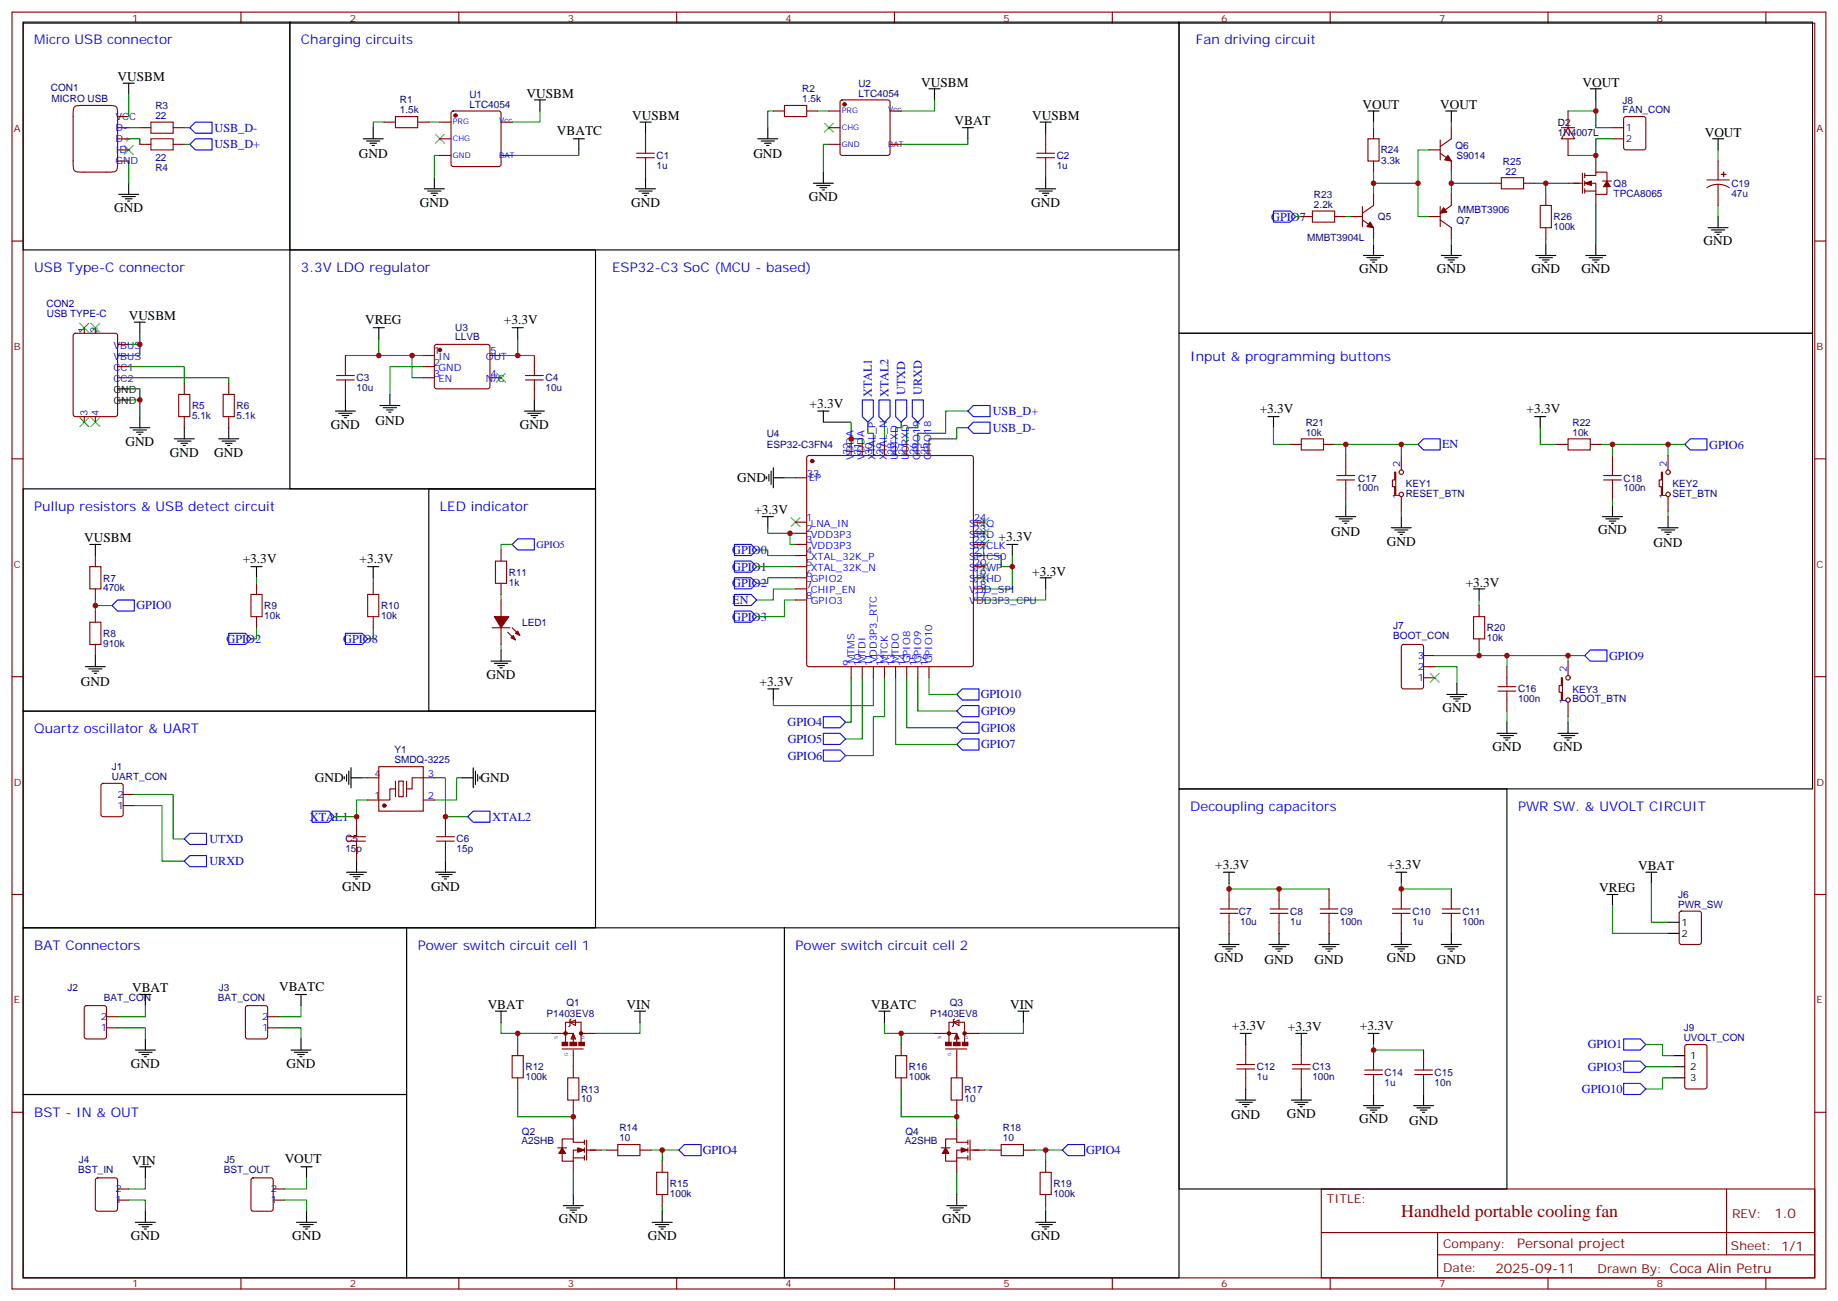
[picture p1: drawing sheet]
<svg xmlns="http://www.w3.org/2000/svg" width="583mm" height="413mm" viewBox="0 0 583 413" stroke-linecap="round" stroke-linejoin="round" font-family="sans-serif">
<g fill="none" stroke="#870000" stroke-width=".35">
<path d="M3.8 3.8h575.7v405.4h-575.7zM7.3 7.4h568.7v398.3h-568.7zM76.5 3.8v3.6M145.6 3.8v3.6M214.8 3.8v3.6M283.9 3.8v3.6M353.1 3.8v3.6M422.2 3.8v3.6M491.3 3.8v3.6M560.5 3.8v3.6M37.3 37a3.4 3.4 0 0 0-.8-3.3l-9.8-.2a3.4 3.4 0 0 0-3.3 .8l-.2 1.5v15.3a3.4 3.4 0 0 0 .9 3.4l9.7 .1a3.4 3.4 0 0 0 3.3-.8l.2-2.7M37.3 37v14.1"/>
<path d="M37.3 37h3.6M122 38.8h3.5M125.5 37h7.1v3.5h-7.1zM132.6 38.8h3.5M139.6 38.8h3.6M143.4 35.4l.5-.2h14.4l.5 .2 .2 .5v16.3l-.2 .5-.5 .2h-14.4l-.5-.3-.2-.4v-16.3zM159 38.8h3.6M245.5 35.2h3.5M249 33.5h7v3.5h-7zM256 35.2h3.6M263.1 35.2h3.5M266.9 31.9l.4-.2h14.5l.5 .2 .2 .5v16.2l-.2 .5-.5 .3h-14.5l-.5-.3-.2-.5v-16.2z"/>
<path d="M282.5 35.2h3.5M497.7 35.2v5.3M515.6 37.2l.4-.2h5.7l.6 .4 .1 9.5-.5 .6-5.9 .1-.6-.5-.1-9.4zM37.3 47.6h3.6M37.3 40.5h3.6M37.3 44.1h3.6M37.3 51.1h3.6M44.4 40.5h3.5M44.4 45.8h3.5M55 40.5h3.5M55 45.8h3.5M139.6 44.1h3.6"/>
<path d="M139.6 49.4h3.6M159 49.4h3.6M202.1 50.1h5.6M202.1 48.6h5.6M204.9 42.3v6.3M204.9 50.1v6.3M263.1 40.5h3.5M263.1 45.8h3.5M282.5 45.8h3.5M329.1 50.1h5.6M329.1 48.6h5.6M331.9 42.3v6.3"/>
<path d="M331.9 50.1v6.3M434.2 44.1h3.5v7h-3.5zM436 40.5v3.6M436 51.1v3.5M453.6 47.6h3.5M457.1 48.6l3.6 2.5v3.5M457.1 44.4v6.4M460.7 40.5v3.6l-3.6 2.4M473 58.2h3.5M476.5 56.4h7.1v3.5h-7.1zM483.6 58.2h3.5M495.6 40.5h4.2"/>
<path d="M497.7 40.5l2.1 3.6h-4.2zM497.7 58.2h4.6M497.7 44.1v5.3M502.3 55v6.3M503 55.7h3.5v-1.1h3.5v2.9M503 58.2h3.5v3.5h3.5v-2.5M503 55v1.4M503 57.5v1.4M503 59.9v1.4M506.5 51.1v3.5M508.6 57.5h2.9M511.8 40.5h3.5"/>
<path d="M511.8 44.1h3.5M541.8 57.1h7.1M545.3 58.5l-1.8 .3-1.7 .8M545.3 58.5l1.9 .3 1.7 .8M545.3 51.1v6M545.3 58.5v6.7M3.8 76.5h3.5M413 68.8h3.6M416.6 67h7v3.5h-7zM423.6 68.8h3.5M428.9 68.8h3.5M432.4 69.8l3.6 2.5v3.5"/>
<path d="M432.4 65.6v6.3M436 61.7v3.5l-3.6 2.5M453.6 68.8h3.5M457.1 69.8l3.6 2.5v3.5M457.1 65.6v6.3M460.7 61.7v3.5l-3.6 2.5M488.9 65.2h3.5v7.1h-3.5zM490.6 61.7v3.5M490.6 72.3v3.5M503 60.6h3.5M506.5 61.7v3.5M576 76.5h3.5"/>
<path d="M23.4 106l.5-.2h12.7l.7 .4v25.4l-.4 .6-13 .1-.6-.5-.1-25.3zM26.7 104v1.8M30.3 104v1.8M37.3 112.9h3.6M37.3 116.4h3.6M37.3 119.9h3.6M37.3 109.3h3.6M106.8 119.2h5.7M109.6 112.9v6.3M134.3 112.9h3.6M134.3 116.4h3.6M134.3 119.9h3.6"/>
<path d="M138.1 109.5l.5-.2h16.2l.5 .2 .2 .5v12.7l-.2 .5-.5 .2h-16.2l-.5-.2-.2-.5v-12.7zM155.5 112.9h3.5M155.5 119.9h3.5M166.8 119.2h5.6M169.6 112.9v6.3M26.7 132.3v1.7M30.3 132.3v1.7M56.7 125.2h3.6v7.1h-3.6zM58.5 121.7v3.5M58.5 132.3v3.5M70.8 125.2h3.6v7.1h-3.6zM72.6 121.7v3.5"/>
<path d="M72.6 132.3v3.5M106.8 120.6h5.7M109.6 120.6v6.4M166.8 120.6h5.6M169.6 120.6v6.4M413 139.3h7.1v3.5h-7.1zM497.7 139.3h7.1v3.5h-7.1zM3.8 145.7h3.5M252.5 151.7h3.5M256.3 144.8l.5-.2h51.5l.5 .2 .2 .5v65.6l-.3 .5-.4 .2h-51.5l-.5-.2-.3-.5v-65.6zM270.2 141.1v3.5M273.7 141.1v3.5"/>
<path d="M277.2 141.1v3.5M280.7 141.1v3.5M284.3 141.1v3.5M287.8 141.1v3.5M291.3 141.1v3.5M294.9 141.1v3.5M409.5 141.1h3.5M420.1 141.1h3.5M424.3 152.4h5.7M424.3 151h5.7M427.1 144.6v6.4M427.1 152.4v6.3"/>
<path d="M442.7 149.9h.3v7.1h-.3v-2.5h-.7v-2.1h.7zM444.8 144.6v4.6M444.8 157.7v4.5M494.2 141.1h3.5M504.8 141.1h3.5M509 152.4h5.6M509 151h5.6M511.8 144.6v6.4M511.8 152.4v6.3M527.3 149.9h.4v7.1h-.4v-2.5h-.7v-2.1h.7zM529.4 144.6v4.6M529.4 157.7v4.5"/>
<path d="M576 145.7h3.5M28.5 179.9h3.5v7h-3.5zM30.3 176.4v3.5M157.3 178.1h3.5v7.1h-3.5zM159 174.6v3.5M252.5 165.8h3.5M252.5 169.3h3.5M252.5 172.8h3.5M252.5 176.4h3.5M252.5 179.9h3.5M309 165.8h3.5M309 169.3h3.5"/>
<path d="M309 172.8h3.5M309 176.4h3.5M309 179.9h3.5M28.5 197.5h3.5v7.1h-3.5zM30.3 186.9v3.6M30.3 194v3.5M79.7 188.7h3.5v7.1h-3.5zM81.4 185.2v3.5M81.4 195.8v3.5M116.7 188.7h3.5v7.1h-3.5zM118.5 185.2v3.5M118.5 195.8v3.5"/>
<path d="M159 185.2v3.5M159 190.5v5.3M159 199.3v5.3M252.5 183.4h3.5M252.5 186.9h3.5M252.5 190.5h3.5M309 183.4h3.5M309 186.9h3.5M309 190.5h3.5M467.7 195.8h3.5v7h-3.5zM469.5 192.2v3.6M3.8 214.8h3.5"/>
<path d="M30.3 204.6v3.5M270.2 211.6v3.6M273.7 211.6v3.6M277.2 211.6v3.6M280.7 211.6v3.6M284.3 211.6v3.6M287.8 211.6v3.6M291.3 211.6v3.6M294.9 211.6v3.6M445 204.8l.5-.2h5.6l.7 .4v13l-.4 .6-5.9 .1-.7-.5v-12.9zM451.8 208.1h3.6M451.8 215.2h3.6"/>
<path d="M451.8 211.6h3.6M469.5 202.8v3.5M475.5 219.4h5.6M475.5 218h5.6M478.3 211.6v6.4M478.3 219.4v6.3M495.6 215.2h.3v7h-.3v-2.5h-.7v-2.1h.7zM497.7 209.9v4.6M576 214.8h3.5M497.7 222.9v4.6M32.3 248.9l.4-.2h5.7l.6 .4 .1 9.5-.5 .6-5.9 .1-.6-.5-.1-9.4zM39.1 255.7h3.5"/>
<path d="M39.1 252.2h3.5M113.2 259.3v6.3M116.7 246.9h3.5M120.2 243.4h14.1v14.1h-14.1zM125.5 250.4h-1.7v3.6h-7.1M125.5 248v4.9M126.6 248h1.4v4.9h-1.4zM129 248v4.9M134.3 254h3.6M137.9 246.9h-7.1v3.5h-1.8M141.4 259.3v6.3M110.3 267h5.7"/>
<path d="M110.3 265.6h5.7M113.2 267v6.4M138.6 267h5.6M138.6 265.6h5.6M141.4 267v6.4M3.8 284h3.5M387.3 289.9h5.6M387.3 288.5h5.6M390.1 282.2v6.3M390.1 289.9v6.4M403.2 289.9h5.6M403.2 288.5h5.6"/>
<path d="M406 282.2v6.3M406 289.9v6.4M419 289.9h5.7M419 288.5h5.7M421.9 282.2v6.3M421.9 289.9v6.4M442 289.9h5.6M442 288.5h5.6M444.8 282.2v6.3M444.8 289.9v6.4M457.8 289.9h5.7M457.8 288.5h5.7"/>
<path d="M460.7 282.2v6.3M460.7 289.9v6.4M533.2 289.4l.5-.2h5.6l.7 .5v9.4l-.4 .7h-5.9l-.7-.4v-9.5zM576 284h3.5M27 319.4l.4-.2h5.7l.6 .5 .1 9.4-.5 .7h-5.9l-.6-.5-.1-9.4zM78.1 319.4l.5-.2h5.6l.7 .5v9.4l-.4 .7h-5.9l-.7-.5v-9.4zM33.8 326.3h3.5M33.8 322.8h3.5M84.9 326.3h3.6M84.9 322.8h3.6M162.6 335.1h3.5v7.1h-3.5zM164.3 331.6v3.5"/>
<path d="M174.9 328h7.1M178.4 333h6.7M179.5 330.9v-6.4h4.9v6.4M180.9 324.5l1.8-.7v1.8zM181.3 323.5l-.4 .3v1.8l-.3 .3M181.6 329.5l.4-1.1 .3 1.1h-.3M182 329.1v1.8M182 333.3v8.9M182 328l.7 1.8h-1.4zM184.4 328h4.6M284.3 335.1h3.5v7.1h-3.5zM286 331.6v3.5"/>
<path d="M296.6 328h7.1M300.1 333h6.7M301.2 330.9v-6.4h4.9v6.4M302.6 324.5l1.8-.7v1.8zM303 323.5l-.4 .3v1.8l-.3 .3M303.3 329.5l.4-1.1 .3 1.1h-.3M303.7 328l.7 1.8h-1.4zM303.7 329.1v1.8M303.7 333.3v8.9M306.1 328h4.6M392.6 337.9h5.6M392.6 339.3h5.6"/>
<path d="M395.4 331.6v6.3M395.4 339.3v6.4M413 331.6v3.5M433.1 339.7h5.7M436 333.3v6.4M449 339.7h5.7M451.8 333.3v6.4M535 331.8l.4-.2h5.7l.6 .4 .1 13-.5 .6-5.9 .1-.6-.5-.1-12.9zM3.8 353.1h3.5M164.3 342.2v3.5M182 349.2v3.5M182 358v3.6"/>
<path d="M286 342.2v3.5M303.7 349.2v3.5M303.7 358v3.6M413 342.2v3.5M433.1 341.1h5.7M436 341.1v6.4M449 341.1h5.7M451.8 341.1v6.4M576 353.1h3.5M30.5 374.1l.5-.2h5.6l.7 .4v9.5l-.4 .6-5.9 .1-.7-.5v-9.4zM37.3 377.4h3.6M79.9 374.1l.5-.2h5.6l.7 .4v9.5l-.4 .6-5.9 .1-.7-.5v-9.4z"/>
<path d="M86.7 377.4h3.5M177 364.4h2.8M182 367.6h3.5M182 368.6v3.5M185.5 362.6h-3.5v-1h-3.6v2.8M185.5 365.1h-3.5v3.5h-3.6v-2.5M185.5 361.9v1.4M185.5 364.4v1.4M185.5 366.9v1.4M186.2 365.1h4.6M186.2 361.9v6.4M192.5 365.1h3.6"/>
<path d="M196.1 363.3h7v3.6h-7zM203.1 365.1h3.6M208.4 372.1h3.5v7.1h-3.5zM210.2 368.6v3.5M210.2 379.2v3.5M298.7 364.4h2.9M303.7 367.6h3.5M303.7 368.6v3.5M307.2 362.6h-3.5v-1h-3.6v2.8M307.2 365.1h-3.5v3.5h-3.6v-2.5M307.2 361.9v1.4M307.2 364.4v1.4"/>
<path d="M307.2 366.9v1.4M307.9 365.1h4.6M307.9 361.9v6.4M314.3 365.1h3.5M317.8 363.3h7v3.6h-7zM324.8 365.1h3.6M330.1 372.1h3.6v7.1h-3.6zM331.9 368.6v3.5M331.9 379.2v3.5M419.4 377.4h156.6v28.3h-156.6zM548 377.5v20.8M37.3 381h3.6"/>
<path d="M86.7 381h3.5M419.4 391.3h156.5M456.3 398.3h119.6M456.3 391.3v14.1M76.5 405.7v3.5M145.6 405.7v3.5M214.8 405.7v3.5M283.9 405.7v3.5M353.1 405.7v3.5M422.2 405.7v3.5M491.3 405.7v3.5M560.5 405.7v3.5"/>
<circle cx="444.8" cy="149.9" r=".71"/>
<circle cx="444.8" cy="157" r=".71"/>
<circle cx="529.4" cy="157" r=".71"/>
<circle cx="529.4" cy="149.9" r=".71"/>
<circle cx="497.7" cy="215.2" r=".71"/>
<circle cx="497.7" cy="222.2" r=".71"/>
</g>
<g fill="none" stroke="#000" stroke-width=".35">
<path d="M7.3 7h84.7v72.3h-84.7zM92 7h282.2v72.3h-282.2zM374.2 7h201.1v98.8h-201.1zM39.1 26.4h3.5M40.9 26.4v3.6M169.6 31.7h3.5M171.4 31.7v3.5M203.1 38.8h3.6M204.9 38.8v3.5M294.9 28.2h3.5M296.6 28.2v3.5M330.1 38.8h3.6"/>
<path d="M331.9 38.8v3.5M434.2 35.2h3.5M436 35.2v3.6M458.9 35.2h3.5M460.7 35.2v3.6M504.8 28.2h3.5M506.5 28.2v3.5M40.9 58.2v3.5M115.3 44.1h6.3M116.3 44.8h4.3M117.4 45.5h2.1M118.1 46.2h.7"/>
<path d="M118.5 40.5v3.6M134.7 59.9h6.3M137.9 56.4v3.5M182 44.1h3.5M183.7 44.1v3.5M201.7 59.9h6.4M204.9 56.4v3.5M240.5 44.1h6.4M241.6 44.8h4.2M242.6 45.5h2.2M243.3 46.2h.8M243.7 40.5v3.6"/>
<path d="M258.2 58.2h6.3M259.2 58.9h4.3M260.3 59.6h2.1M261.3 54.6v3.6M305.4 40.5h3.6M307.2 40.5v3.6M328.7 59.9h6.4M331.9 56.4v3.5M543.6 44.1h3.5M545.3 44.1v3.5M37.7 61.7h6.3M38.7 62.4h4.3"/>
<path d="M39.8 63.1h2.1M40.5 63.8h.7M92 79.3h97v75.9h-97zM135.7 60.6h4.3M136.8 61.3h2.1M137.5 62.1h.7M202.8 60.6h4.2M203.8 61.3h2.2M204.5 62.1h.7M261 60.3h.7M329.8 60.6h4.2M330.8 61.3h2.2"/>
<path d="M331.5 62.1h.7M436 77.6v3.5M460.7 77.6v3.5M490.6 77.6v3.5M506.5 77.6v3.5M542.1 72.3h6.4M543.2 73h4.2M544.3 73.7h2.1M545 74.4h.7M545.3 68.8v3.5M432.8 81.1h6.3M433.8 81.8h4.3"/>
<path d="M434.9 82.5h2.1M435.6 83.2h.7M457.5 81.1h6.3M458.5 81.8h4.3M459.6 82.5h2.1M460.3 83.2h.7M487.5 81.1h6.3M488.5 81.8h4.3M489.6 82.5h2.1M490.3 83.2h.7M503.3 81.1h6.4M504.4 81.8h4.2"/>
<path d="M505.5 82.5h2.1M506.2 83.2h.7M42.6 102.3h3.5M44.4 102.3v3.5M118.5 104h3.5M120.2 104v3.6M162.6 104h3.5M164.3 104v3.6M374.2 105.8h201.1v144.6h-201.1zM37.3 127h3.6M37.3 123.4h3.6M41.2 135.8h6.4"/>
<path d="M42.3 136.5h4.2M43.3 137.2h2.1M44 137.9h.7M44.4 132.3v3.5M55.3 139.3h6.4M58.5 135.8v3.5M69.4 139.3h6.4M72.6 135.8v3.5M106.5 130.5h6.3M107.5 131.2h4.3M108.6 131.9h2.1M109.3 132.6h.7"/>
<path d="M109.6 127v3.5M120.6 128.7h6.3M121.6 129.4h4.3M122.7 130.1h2.1M123.4 130.8h.7M123.8 125.2v3.5M166.4 130.5h6.4M167.5 131.2h4.2M168.6 131.9h2.1M169.3 132.6h.7M169.6 127v3.5M259.6 130.5h3.5"/>
<path d="M261.3 130.5v3.5M402.4 132.3h3.6M404.2 132.3v3.5M487.1 132.3h3.5M488.9 132.3v3.5M7.3 155.2h181.7v70.5h-181.7zM56.4 140h4.2M57.4 140.7h2.1M58.1 141.4h.7M70.5 140h4.2M71.5 140.7h2.2M72.2 141.4h.8"/>
<path d="M136.1 155.2h52.9v70.5h-52.9zM243.3 151.3v.7M244.1 150.6v2.1M244.8 149.5v4.3M245.5 148.5v6.3M245.5 151.7h3.5M28.5 172.8h3.5M30.3 172.8v3.6M79.7 179.9h3.5M81.4 179.9v3.5M116.7 179.9h3.5M118.5 179.9v3.5"/>
<path d="M241.9 164h3.6M243.7 164v3.5M319.5 172.8h3.6M321.3 172.8v3.6M424 164h6.3M425 164.7h4.3M426.1 165.4h2.1M426.8 166.1h.7M427.1 160.5v3.5M441.6 167.5h6.4M442.7 168.2h4.2M443.7 168.9h2.1"/>
<path d="M444.4 169.7h.7M444.8 164v3.5M508.6 164h6.4M509.7 164.7h4.2M510.8 165.4h2.1M511.5 166.1h.7M511.8 160.5v3.5M526.3 167.5h6.3M527.3 168.2h4.3M528.4 168.9h2.1M529.1 169.7h.7M529.4 164v3.5"/>
<path d="M330.1 183.4h3.6M331.9 183.4v3.5M467.7 186.9h3.5M469.5 186.9v3.6M27.1 211.6h6.3M28.2 212.3h4.2M29.2 213h2.1M29.9 213.7h.7M30.3 208.1v3.5M155.9 209.9h6.3M156.9 210.6h4.2M158 211.3h2.1"/>
<path d="M158.7 212h.7M159 206.3v3.6M243.7 218.7h3.5M245.5 218.7v3.5M462.4 216.9v3.6M7.3 225.7h181.7v68.8h-181.7zM459.2 220.5h6.4M460.3 221.2h4.2M461.4 221.9h2.1M462.1 222.6h.7M475.1 232.8h6.4M476.2 233.5h4.2"/>
<path d="M477.2 234.2h2.2M477.9 234.9h.7M478.3 229.3v3.5M494.5 232.8h6.4M495.6 233.5h4.2M496.6 234.2h2.2M497.3 234.9h.8M497.7 229.3v3.5M109.3 246.6v.7M110 245.9v2.1M110.7 244.8v4.2M111.4 246.9h3.5"/>
<path d="M111.4 243.7v6.4M146.7 246.9h3.5M150.2 243.7v6.4M150.9 244.8v4.2M151.6 245.9v2.1M152.3 246.6v.7M374.2 250.4h104.1v127h-104.1zM110 276.9h6.3M111.1 277.6h4.2M112.1 278.3h2.1M112.8 279h.7M113.2 273.4v3.5"/>
<path d="M138.2 276.9h6.4M139.3 277.6h4.2M140.3 278.3h2.2M141 279h.7M141.4 273.4v3.5M388.3 276.9h3.6M390.1 276.9v3.5M443 276.9h3.5M444.8 276.9v3.5M522.4 276.9h3.5M524.2 276.9v3.5M7.3 294.5h121.7v53h-121.7z"/>
<path d="M129 294.5h120v111.2h-120zM249 294.5h125.2v111.2h-125.2zM386.9 299.8h6.4M390.1 296.3v3.5M402.8 299.8h6.4M406 296.3v3.5M418.7 299.8h6.3M421.9 296.3v3.5M441.6 299.8h6.4M444.8 296.3v3.5M457.5 299.8h6.3M460.7 296.3v3.5"/>
<path d="M510 284h3.6M511.8 284v3.5M529.4 292.8h3.6M529.4 296.3h3.6M44.4 315.7h3.5M46.1 315.7v3.5M93.8 315.7h3.5M95.5 315.7v3.5M388 300.5h4.2M389 301.2h2.2M389.7 301.9h.8M403.9 300.5h4.2"/>
<path d="M404.9 301.2h2.1M405.6 301.9h.7M419.7 300.5h4.3M420.8 301.2h2.1M421.5 301.9h.7M442.7 300.5h4.2M443.7 301.2h2.1M444.4 301.9h.7M458.5 300.5h4.3M459.6 301.2h2.1M460.3 301.9h.7M43 333.3h6.3"/>
<path d="M44 334h4.3M45.1 334.8h2.1M45.8 335.5h.7M46.1 329.8v3.5M92.4 333.3h6.3M93.4 334h4.2M94.5 334.8h2.1M95.2 335.5h.7M95.5 329.8v3.5M157.3 321h3.5M159 321v3.5M201.4 321h3.5"/>
<path d="M203.1 321v3.5M279 321h3.5M280.7 321v3.5M323.1 321h3.5M324.8 321v3.5M393.6 328h3.6M395.4 328v3.6M411.3 328h3.5M413 328v3.6M434.2 328h3.5M436 328v3.6M531.2 335.1h3.5"/>
<path d="M531.2 338.6h3.5M7.3 347.5h121.7v58.2h-121.7zM392.2 349.2h6.4M393.3 349.9h4.2M394.3 350.6h2.2M395 351.3h.7M395.4 345.7v3.5M409.9 349.2h6.3M410.9 349.9h4.2M412 350.6h2.1M412.7 351.3h.7M413 345.7v3.5"/>
<path d="M432.8 351h6.3M433.8 351.7h4.3M434.9 352.4h2.1M435.6 353.1h.7M436 347.5v3.5M448.7 351h6.3M449.7 351.7h4.3M450.8 352.4h2.1M451.5 353.1h.7M451.8 347.5v3.5M531.2 342.2h3.5M44.4 370.4h3.5"/>
<path d="M46.1 370.4v3.5M95.5 370.4h3.6M97.3 370.4v3.5M182 379.2v3.5M303.7 379.2v3.5M43 388h6.3M44 388.7h4.3M45.1 389.4h2.1M45.8 390.1h.7M46.1 384.5v3.5M94.1 388h6.4M95.2 388.7h4.2"/>
<path d="M96.2 389.4h2.2M96.9 390.1h.7M97.3 384.5v3.5M178.8 382.7h6.3M179.8 383.4h4.3M180.9 384.1h2.1M181.6 384.8h.7M207 388h6.4M208.1 388.7h4.2M209.1 389.4h2.1M209.8 390.1h.7M210.2 384.5v3.5"/>
<path d="M300.5 382.7h6.3M301.6 383.4h4.2M302.6 384.1h2.1M303.3 384.8h.7M328.7 388h6.4M329.8 388.7h4.2M330.8 389.4h2.2M331.5 390.1h.7M331.9 384.5v3.5"/>
</g>
<g fill="none" stroke="#008700" stroke-width=".35">
<path d="M40.9 30v7M122 38.8h-3.5v1.7M136.1 38.8h3.5M171.4 35.2v3.6h-8.8M245.5 35.2h-1.8v5.3M259.6 35.2h3.5M296.6 31.7v3.5h-10.6M436 38.8v1.7M460.7 38.8v1.7M497.7 35.2h8.8v5.3h5.3M506.5 31.7v3.5M40.9 44.1h3.5v1.7"/>
<path d="M40.9 51.1v7.1M40.9 40.5h3.5M58.5 45.8h1.8M58.5 40.5h1.8M139.6 49.4h-1.7v7M183.7 47.6v1.8h-21.1M263.1 45.8h-1.8v8.8M307.2 44.1v1.7h-21.2M436 54.6v7.1M450.1 58.2v10.6h3.5M453.6 47.6h-3.5v10.6h-14.1M460.7 54.6v3.6"/>
<path d="M473 58.2h-12.3v3.5M487.1 58.2h10.6M490.6 58.2v3.5M497.7 49.4h8.8v1.7M511.8 44.1h-5.3v5.3M545.3 47.6v3.5M411.3 68.8h1.7M427.1 68.8h1.8M436 75.8v1.8M460.7 75.8v1.8M490.6 75.8v1.8M506.5 65.2v12.4"/>
<path d="M545.3 65.2v3.6M40.9 116.4h17.6v5.3M40.9 119.9h31.7v1.8M44.4 105.8v3.5h-3.5M44.4 109.3v3.6h-3.5M109.6 112.9h21.2M120.2 107.6v5.3M134.3 116.4h-10.5v8.8M134.3 112.9h-3.5v7h3.5M159 112.9h10.6M164.3 107.6v5.3M40.9 127h3.5v5.3"/>
<path d="M40.9 123.4h3.5v3.6M261.3 134h8.9v5.3M275.4 134v3.5h1.8v3.6M280.7 134v7.1M286 134v1.8h-1.7v5.3M291.3 134v1.8h-3.5v5.3M307.2 135.8h-3.5v3.5h-8.8v1.8M307.2 130.5h-7.1v7h-8.8v3.6M404.2 135.8v5.3h5.3M488.9 135.8v5.3h5.3M249 151.7h3.5M270.2 141.1v-1.8h3.5v1.8"/>
<path d="M423.6 141.1h3.5v3.5M427.1 141.1h17.7v3.5M427.1 158.7v1.8M444.8 141.1h5.3M508.3 141.1h21.1v3.5M511.8 141.1v3.5M511.8 158.7v1.8M529.4 141.1h5.3M162.6 172.8h-3.6v1.8M240.2 174.6h3.5v1.8h8.8M240.2 179.9h12.3M243.7 167.5v1.8h8.8"/>
<path d="M250.8 169.3v3.5h1.7M312.5 176.4h5.3v3.5h3.5M321.3 176.4v10.5h-8.8M444.8 162.2v1.8M529.4 162.2v1.8M30.3 190.5v3.5M30.3 192.2h5.3M81.4 199.3v3.5h-1.7M81.4 183.4v1.8M118.5 199.3v3.5h-1.8M118.5 183.4v1.8M159 188.7v1.8"/>
<path d="M252.5 190.5h-3.5v5.3h-8.8M252.5 186.9h-7v3.6h-5.3M252.5 183.4h-8.8v1.8h-3.5M331.9 186.9v3.6h-19.4M469.5 190.5v1.7M159 204.6v1.7M270.2 215.2v14.1h-1.8M273.7 215.2v19.4h-5.3M277.2 215.2v8.8h-31.7v-1.8M280.7 215.2v12.3h-3.5v12.4h-8.8M284.3 215.2v21.1h19.4M287.8 215.2v15.8h15.9"/>
<path d="M291.3 215.2v10.5h12.4M294.9 215.2v5.3h8.8M455.4 211.6h7v5.3M469.5 208.1h8.8v3.5M469.5 206.3v1.8h-14.1M478.3 208.1h19.4M503 208.1h-5.3v1.8M478.3 225.7v3.6M497.7 227.5v1.8M42.6 252.2h12.4v14.1h3.5M42.6 255.7h8.8v17.7h7.1M114.9 246.9h1.8"/>
<path d="M116.7 254h-3.5v5.3h-7.1M137.9 246.9h3.5v12.4h7M146.7 246.9h-1.8v7.1h-7M390.1 280.4v1.8h31.8M444.8 280.4v1.8h15.9M511.8 287.5v8.8h17.6M524.2 280.4v12.4h5.2M46.1 319.2v3.6h-8.8M95.5 319.2v3.6h-7M37.3 326.3h8.8v3.5M88.5 326.3h7v3.5M159 324.5v3.5h5.3v3.6"/>
<path d="M164.3 328h10.6M203.1 324.5v3.5h-14.1M280.7 324.5v3.5h5.3v3.6M286 328h10.6M324.8 324.5v3.5h-14.1M436 331.6v1.7h15.8M522.4 331.6h5.3v3.5h3.5M522.4 338.6h8.8M164.3 345.7v8.8h17.7M182 352.7v5.3M286 345.7v8.8h17.7M303.7 352.7v5.3"/>
<path d="M531.2 342.2h-3.5v3.5h-5.3M46.1 373.9v3.5h-5.2M97.3 373.9v3.5h-7.1M182 372.1v7.1M190.8 365.1h1.7M206.7 365.1h3.5v3.5M210.2 365.1h5.3M303.7 372.1v7.1M312.5 365.1h1.8M328.4 365.1h3.5v3.5M331.9 365.1h5.3M40.9 381h5.2v3.5"/>
<path d="M90.2 381h7.1v3.5M210.2 382.7v1.8M331.9 382.7v1.8"/>
</g>
<g fill="none" stroke="#00f" stroke-width=".35">
<path d="M62 38.8h5.3v3.5h-5.3l-1.7-1.8zM62 44.1h5.3v3.5h-5.3l-1.7-1.8zM404.2 67h5.3l1.8 1.8-1.8 1.7h-5.3zM273.7 127h3.5v5.3l-1.8 1.7-1.7-1.7zM279 127h3.5v5.3l-1.8 1.7-1.7-1.7zM284.3 127h3.5v5.3l-1.8 1.7-1.7-1.7zM289.6 127h3.5v5.3l-1.8 1.7-1.7-1.7zM307.2 135.8l1.8-1.8h5.3v3.5h-5.3zM307.2 130.5l1.8-1.8h5.3v3.6h-5.3zM450.1 141.1l1.7-1.8h5.3v3.5h-5.3zM534.7 141.1l1.8-1.8h5.3v3.5h-5.3zM162.6 172.8l1.7-1.7h5.3v3.5h-5.3z"/>
<path d="M233.1 172.8h5.3l1.8 1.8-1.8 1.8h-5.3zM233.1 178.1h5.3l1.8 1.8-1.8 1.7h-5.3zM35.6 192.2l1.7-1.7h5.3v3.5h-5.3zM233.1 183.4h5.3l1.8 1.8-1.8 1.7h-5.3zM233.1 194h5.3l1.8 1.8-1.8 1.7h-5.3zM233.1 188.7h5.3l1.8 1.8-1.8 1.7h-5.3zM72.6 201h5.3l1.8 1.8-1.8 1.8h-5.3zM109.6 201h5.3l1.8 1.8-1.8 1.8h-5.3zM503 208.1l1.8-1.8h5.2v3.6h-5.2zM261.3 227.5h5.3l1.8 1.8-1.8 1.7h-5.3zM261.3 232.8h5.3l1.8 1.8-1.8 1.7h-5.3zM261.3 238.1h5.3l1.8 1.8-1.8 1.7h-5.3z"/>
<path d="M303.7 236.3l1.7-1.7h5.3v3.5h-5.3zM303.7 231l1.7-1.7h5.3v3.5h-5.3zM303.7 225.7l1.7-1.7h5.3v3.5h-5.3zM303.7 220.5l1.7-1.8h5.3v3.5h-5.3zM99.1 257.5h5.3l1.7 1.8-1.7 1.7h-5.3zM148.4 259.3l1.8-1.8h5.3v3.5h-5.3zM58.5 266.3l1.8-1.8h5.2v3.6h-5.2zM60.3 271.6h5.2v3.5h-5.2l-1.8-1.7zM515.3 336.9h5.3l1.8 1.7-1.8 1.8h-5.3zM515.3 329.8h5.3l1.8 1.8-1.8 1.7h-5.3zM515.3 343.9h5.3l1.8 1.8-1.8 1.8h-5.3zM215.5 365.1l1.7-1.8h5.3v3.6h-5.3z"/>
<path d="M337.2 365.1l1.7-1.8h5.3v3.6h-5.3z"/>
</g>
<g fill="none" stroke="#3c3" stroke-width=".35">
<path d="M261.7 39.1l2.8 2.8M264.5 39.1l-2.8 2.8M39.4 46.2l2.9 2.8M42.3 46.2l-2.9 2.8M138.2 42.7l2.8 2.8M141 42.7l-2.8 2.8M25.3 102.6l2.9 2.8M28.2 102.6l-2.9 2.8M28.9 102.6l2.8 2.8M31.7 102.6l-2.8 2.8M157.6 118.5l2.8 2.8M160.4 118.5l-2.8 2.8"/>
<path d="M25.3 132.6l2.9 2.8M28.2 132.6l-2.9 2.8M28.9 132.6l2.8 2.8M31.7 132.6l-2.8 2.8M251.1 164.4l2.8 2.8M253.9 164.4l-2.8 2.8M311.1 164.4l2.8 2.8M311.1 167.9l2.8 2.8M311.1 171.4l2.8 2.8M311.1 178.5l2.8 2.8M313.9 164.4l-2.8 2.8M313.9 167.9l-2.8 2.8"/>
<path d="M313.9 171.4l-2.8 2.8M313.9 178.5l-2.8 2.8M311.1 182l2.8 2.8M313.9 182l-2.8 2.8M454 213.7l2.8 2.9M456.8 213.7l-2.8 2.9"/>
</g>
<g fill="#870000" stroke="#870000" stroke-width=".35">
<path d="M503 58.2l2.1-.7v1.4z"/>
<path d="M510 57.5l1.1 1.7h-2.1z"/>
<path d="M546.4 55.4h1.4z"/>
<path d="M547.1 54.6v1.5z"/>
<path d="M459.6 49.4l1.1 1.7-2.2-.3z"/>
<path d="M183.4 364.4l2.1 .7-2.1 .7z"/>
<path d="M178.4 364.4l1.1 1.7h-2.1z"/>
<path d="M434.9 70.5l1.1 1.8-2.2-.4z"/>
<path d="M156.9 195.8h4.6l-2.5 3.5z"/>
<path d="M156.2 199.3h5.7z"/>
<path d="M162.6 199.3l1.4 1.4z"/>
<path d="M161.1 200.7l1.5 1.4z"/>
<path d="M163.6 201l.7-.7 .7 1.5z"/>
<path d="M162.2 202.5l.7-.7 .7 1.4z"/>
<path d="M178.4 330.9h1.8v1h-1.8z"/>
<path d="M183.7 330.9h1.8v1h-1.8z"/>
<path d="M180.9 330.9h2.1v1h-2.1z"/>
<path d="M458.2 65.9l1 1.4-2.1 .4z"/>
<path d="M300.1 330.9h1.8v1h-1.8z"/>
<path d="M305.4 330.9h1.8v1h-1.8z"/>
<path d="M302.6 330.9h2.1v1h-2.1z"/>
<path d="M305.1 364.4l2.1 .7-2.1 .7z"/>
<path d="M300.1 364.4l1.1 1.7h-2.1z"/>
<circle cx="144.6" cy="36.7" r=".53"/>
<circle cx="268" cy="33.1" r=".53"/>
<circle cx="139.6" cy="111.1" r=".53"/>
<circle cx="257.8" cy="146.4" r=".53"/>
<circle cx="122" cy="255.7" r=".53"/>
</g>
<g fill="none" stroke="#870000" stroke-width=".71">
<circle cx="179.5" cy="328" r=".35"/>
<circle cx="184.4" cy="328" r=".35"/>
<circle cx="301.2" cy="328" r=".35"/>
<circle cx="306.1" cy="328" r=".35"/>
</g>
<path d="M47.9 38.8h7.1v3.5h-7.1zM47.9 44.1h7.1v3.5h-7.1zM410.2 339.3h5.7M410.2 337.9h5.7M413 335.1v2.8M413 339.3v2.9M180.2 342.2h3.5v7h-3.5zM301.9 342.2h3.5v7h-3.5z" fill="none" stroke="#a10000" stroke-width=".35"/>
<g fill="#c00">
<circle cx="250.8" cy="169.3" r=".88"/>
<circle cx="529.4" cy="141.1" r=".88"/>
<circle cx="270.2" cy="139.3" r=".88"/>
<circle cx="321.3" cy="179.9" r=".88"/>
<circle cx="30.3" cy="192.2" r=".88"/>
<circle cx="427.1" cy="141.1" r=".88"/>
<circle cx="444.8" cy="141.1" r=".88"/>
<circle cx="511.8" cy="141.1" r=".88"/>
<circle cx="130.8" cy="112.9" r=".88"/>
<circle cx="506.5" cy="49.4" r=".88"/>
<circle cx="506.5" cy="35.2" r=".88"/>
<circle cx="210.2" cy="365.1" r=".88"/>
<circle cx="469.5" cy="208.1" r=".88"/>
<circle cx="497.7" cy="208.1" r=".88"/>
<circle cx="478.3" cy="208.1" r=".88"/>
<circle cx="113.2" cy="259.3" r=".88"/>
<circle cx="141.4" cy="259.3" r=".88"/>
<circle cx="436" cy="58.2" r=".88"/>
<circle cx="490.6" cy="58.2" r=".88"/>
<circle cx="164.3" cy="328" r=".88"/>
<circle cx="450.1" cy="58.2" r=".88"/>
<circle cx="460.7" cy="58.2" r=".88"/>
<circle cx="44.4" cy="127" r=".88"/>
<circle cx="44.4" cy="109.3" r=".88"/>
<circle cx="164.3" cy="112.9" r=".88"/>
<circle cx="120.2" cy="112.9" r=".88"/>
<circle cx="390.1" cy="282.2" r=".88"/>
<circle cx="436" cy="333.3" r=".88"/>
<circle cx="182" cy="354.5" r=".88"/>
<circle cx="303.7" cy="354.5" r=".88"/>
<circle cx="286" cy="328" r=".88"/>
<circle cx="331.9" cy="365.1" r=".88"/>
<circle cx="444.8" cy="282.2" r=".88"/>
<circle cx="406" cy="282.2" r=".88"/>
</g>
<text font-size="5.6" fill="#800" x="444.8" y="386.3">Handheld portable cooling fan</text>
<g font-size="4.2" fill="#00f">
<text x="10.9" y="14.1">Micro USB connector</text>
<text x="95.5" y="14.1">Charging circuits</text>
<text x="379.5" y="14.1">Fan driving circuit</text>
<text x="10.9" y="86.4">USB Type-C connector</text>
<text x="95.5" y="86.4">3.3V LDO regulator</text>
<text x="194.3" y="86.4">ESP32-C3 SoC (MCU - based)</text>
<text x="377.8" y="114.6">Input &amp; programming buttons</text>
<text x="10.9" y="162.2">Pullup resistors &amp; USB detect circuit</text>
<text x="139.6" y="162.2">LED indicator</text>
<text x="10.9" y="232.8">Quartz oscillator &amp; UART</text>
<text x="377.8" y="257.5">Decoupling capacitors</text>
<text x="481.8" y="257.5">PWR SW. &amp; UVOLT CIRCUIT</text>
<text x="10.9" y="301.6">BAT Connectors</text>
<text x="132.6" y="301.6">Power switch circuit cell 1</text>
<text x="252.5" y="301.6">Power switch circuit cell 2</text>
<text x="10.9" y="354.5">BST - IN &amp; OUT</text>
</g>
<g font-size="4.2">
<text x="37.3" y="25.7">VUSBM</text>
<text x="292.4" y="27.5">VUSBM</text>
<text x="502.3" y="27.5">VOUT</text>
<text x="167.1" y="31">VUSBM</text>
<text x="432.4" y="34.5">VOUT</text>
<text x="457.1" y="34.5">VOUT</text>
<text x="200.7" y="38.1">VUSBM</text>
<text x="303" y="39.8">VBAT</text>
<text x="327.7" y="38.1">VUSBM</text>
<text x="176.8" y="43">VBATC</text>
<text x="541.1" y="43.4">VOUT</text>
<text x="113.9" y="50.2">GND</text>
<text x="239.1" y="50.1">GND</text>
<text x="133.3" y="65.6">GND</text>
<text x="200.3" y="65.6">GND</text>
<text x="256.8" y="63.8">GND</text>
<text x="327.3" y="65.6">GND</text>
<text x="36.3" y="67.3">GND</text>
<text x="540.7" y="77.9">GND</text>
<text x="431.4" y="86.7">GND</text>
<text x="456.1" y="86.7">GND</text>
<text x="486.1" y="86.7">GND</text>
<text x="501.9" y="86.7">GND</text>
<text x="40.9" y="101.6">VUSBM</text>
<text x="115.9" y="103">VREG</text>
<text x="160" y="103">+3.3V</text>
<text x="257" y="129.4">+3.3V</text>
<text x="399.9" y="131.2">+3.3V</text>
<text x="484.5" y="131.2">+3.3V</text>
<text x="105.1" y="136.1">GND</text>
<text x="119.2" y="134.8">GND</text>
<text x="165" y="136.1">GND</text>
<text x="39.8" y="141.4">GND</text>
<text x="53.9" y="145">GND</text>
<text x="68" y="145">GND</text>
<text x="234" y="153.1">GND</text>
<text x="239.5" y="163.3">+3.3V</text>
<text x="26.7" y="172.1">VUSBM</text>
<text x="317" y="171.8">+3.3V</text>
<text x="422.6" y="170.1">GND</text>
<text x="440.2" y="173.2">GND</text>
<text x="507.2" y="169.7">GND</text>
<text x="524.9" y="173.6">GND</text>
<text x="77.1" y="178.9">+3.3V</text>
<text x="114.1" y="178.9">+3.3V</text>
<text x="327.7" y="182.7">+3.3V</text>
<text x="465.2" y="186.2">+3.3V</text>
<text x="154.4" y="215.5">GND</text>
<text x="25.7" y="217.7">GND</text>
<text x="241.1" y="217.7">+3.3V</text>
<text x="457.8" y="226.1">GND</text>
<text x="473.7" y="238.4">GND</text>
<text x="493.1" y="238.4">GND</text>
<text x="99.9" y="248.4">GND</text>
<text x="152.5" y="248.4">GND</text>
<text x="385.7" y="275.9">+3.3V</text>
<text x="440.4" y="275.9">+3.3V</text>
<text x="519.9" y="276.2">VBAT</text>
<text x="108.6" y="283">GND</text>
<text x="136.8" y="283">GND</text>
<text x="507.6" y="283.2">VREG</text>
<text x="385.5" y="305.5">GND</text>
<text x="401.4" y="305.9">GND</text>
<text x="417.3" y="305.9">GND</text>
<text x="440.2" y="305.5">GND</text>
<text x="456.1" y="305.9">GND</text>
<text x="41.9" y="315">VBAT</text>
<text x="88.6" y="314.6">VBATC</text>
<text x="154.8" y="320.3">VBAT</text>
<text x="198.9" y="320.3">VIN</text>
<text x="276.5" y="320.3">VBATC</text>
<text x="320.6" y="320.3">VIN</text>
<text x="391" y="327">+3.3V</text>
<text x="408.8" y="327.3">+3.3V</text>
<text x="431.6" y="327">+3.3V</text>
<text x="41.6" y="339">GND</text>
<text x="90.9" y="339">GND</text>
<text x="390.8" y="355.3">GND</text>
<text x="408.4" y="354.9">GND</text>
<text x="431.4" y="356.6">GND</text>
<text x="447.3" y="357">GND</text>
<text x="41.9" y="369.7">VIN</text>
<text x="90.4" y="369.3">VOUT</text>
<text x="177.4" y="388.4">GND</text>
<text x="299.1" y="388.4">GND</text>
<text x="41.6" y="393.7">GND</text>
<text x="92.7" y="393.7">GND</text>
<text x="205.6" y="393.7">GND</text>
<text x="327.3" y="393.7">GND</text>
</g>
<g font-size="4.2" fill="#800">
<text x="563.2" y="386.7">1.0</text>
<text x="481.6" y="396.3">Personal project</text>
<text x="474.6" y="404.1">2025-09-11</text>
</g>
<g font-size="3.9" fill="#00f">
<text x="68.1" y="41.8">USB_D-</text>
<text x="68.1" y="47.1">USB_D+</text>
<text x="403.5" y="70.1">GPIO7</text>
<text x="287.3" y="125.3" transform="rotate(-90 287.3 125.3)">UTXD</text>
<text x="292.6" y="125.3" transform="rotate(-90 292.6 125.3)">URXD</text>
<text x="276.7" y="126.1" transform="rotate(-90 276.7 126.1)">XTAL1</text>
<text x="282" y="126.1" transform="rotate(-90 282 126.1)">XTAL2</text>
<text x="315.1" y="131.8">USB_D+</text>
<text x="315.1" y="137.1">USB_D-</text>
<text x="457.7" y="142.3">EN</text>
<text x="542.5" y="142.4">GPIO6</text>
<text x="232.4" y="175.8">GPIO0</text>
<text x="232.4" y="181.1">GPIO1</text>
<text x="232.4" y="186.4">GPIO2</text>
<text x="232.4" y="191.7">EN</text>
<text x="43.3" y="193.4">GPIO0</text>
<text x="232.4" y="197">GPIO3</text>
<text x="71.9" y="204.1">GPIO2</text>
<text x="108.9" y="204.1">GPIO8</text>
<text x="510.8" y="209.4">GPIO9</text>
<text x="311.3" y="221.7">GPIO10</text>
<text x="311.4" y="227">GPIO9</text>
<text x="250" y="230.5">GPIO4</text>
<text x="311.4" y="232.3">GPIO8</text>
<text x="250" y="235.8">GPIO5</text>
<text x="311.4" y="237.6">GPIO7</text>
<text x="250" y="241.1">GPIO6</text>
<text x="98.4" y="260.5">XTAL1</text>
<text x="156.4" y="260.5">XTAL2</text>
<text x="66.5" y="267.5">UTXD</text>
<text x="66.5" y="274.6">URXD</text>
<text x="504" y="332.8">GPIO1</text>
<text x="504" y="339.8">GPIO3</text>
<text x="502.1" y="347">GPIO10</text>
<text x="223" y="366.3">GPIO4</text>
<text x="344.7" y="366.3">GPIO4</text>
</g>
<g font-size="3.9" fill="#800">
<text x="421.1" y="382">TITLE:</text>
<text x="549.8" y="386.7">REV:</text>
<text x="458.1" y="396.2">Company:</text>
<text x="549.4" y="396.8">Sheet: 1/1</text>
<text x="458.1" y="403.9">Date:</text>
<text x="507.1" y="404">Drawn By: Coca Alin Petru</text>
</g>
<g font-size="3.2" fill="#800">
<text x="41.9" y="6.8">1</text>
<text x="111.1" y="6.8">2</text>
<text x="180.2" y="6.8">3</text>
<text x="249.3" y="6.8">4</text>
<text x="318.5" y="6.8">5</text>
<text x="387.6" y="6.8">6</text>
<text x="456.8" y="6.8">7</text>
<text x="525.9" y="6.8">8</text>
<text x="4.3" y="41.9">A</text>
<text x="576.5" y="41.9">A</text>
<text x="4.3" y="111.1">B</text>
<text x="576.5" y="111.1">B</text>
<text x="4.3" y="180.2">C</text>
<text x="576.5" y="180.2">C</text>
<text x="4.3" y="249.4">D</text>
<text x="576.5" y="249.4">D</text>
<text x="4.3" y="318.5">E</text>
<text x="576.5" y="318.5">E</text>
<text x="41.9" y="408.7">1</text>
<text x="111.1" y="408.7">2</text>
<text x="180.2" y="408.7">3</text>
<text x="249.3" y="408.7">4</text>
<text x="318.5" y="408.7">5</text>
<text x="387.6" y="408.7">6</text>
<text x="456.8" y="408.7">7</text>
<text x="525.9" y="408.7">8</text>
</g>
<g font-size="3.2" fill="#000080">
<text x="16.2" y="29">CON1</text>
<text x="254.6" y="29.2">R2</text>
<text x="272.5" y="27.5">U2</text>
<text x="16.4" y="32.5">MICRO USB</text>
<text x="49.3" y="34.6">R3</text>
<text x="126.9" y="35.9">1.5k</text>
<text x="126.9" y="32.8">R1</text>
<text x="149" y="34.2">LTC4054</text>
<text x="149" y="31">U1</text>
<text x="254.6" y="32.4">1.5k</text>
<text x="272.5" y="30.7">LTC4054</text>
<text x="515" y="35.9">FAN_CON</text>
<text x="515" y="32.9">J8</text>
<text x="49.3" y="37.7">22</text>
<text x="494.5" y="39.9">D2</text>
<text x="462" y="47.3">Q6</text>
<text x="494.5" y="43.1">1N4007L</text>
<text x="49.3" y="51.1">22</text>
<text x="208.4" y="53.6">1u</text>
<text x="208.4" y="50.5">C1</text>
<text x="335.4" y="53.6">1u</text>
<text x="335.4" y="50.5">C2</text>
<text x="438.2" y="48.7">R24</text>
<text x="438.4" y="51.9">3.3k</text>
<text x="462.2" y="50.5">S9014</text>
<text x="477" y="52.2">R25</text>
<text x="49.3" y="54.3">R4</text>
<text x="477.9" y="55.4">22</text>
<text x="512.2" y="59.3">Q8</text>
<text x="549.6" y="59.3">C19</text>
<text x="417.1" y="65.9">2.2k</text>
<text x="417.1" y="62.8">R23</text>
<text x="512.2" y="62.5">TPCA8065</text>
<text x="549.6" y="62.5">47u</text>
<text x="437.4" y="69.9">Q5</text>
<text x="462.3" y="71.2">Q7</text>
<text x="462.7" y="67.6">MMBT3906</text>
<text x="493.1" y="69.9">R26</text>
<text x="414.9" y="76.6">MMBT3904L</text>
<text x="493.1" y="73">100k</text>
<text x="14.8" y="97.4">CON2</text>
<text x="14.9" y="100.6">USB TYPE-C</text>
<text x="144.5" y="105">U3</text>
<text x="144.5" y="108.1">LLVB</text>
<text x="113.2" y="124.2">10u</text>
<text x="113.2" y="121">C3</text>
<text x="173.1" y="124.2">10u</text>
<text x="173.1" y="121">C4</text>
<text x="61" y="129.9">R5</text>
<text x="75.1" y="129.9">R6</text>
<text x="61" y="133">5.1k</text>
<text x="75.1" y="133">5.1k</text>
<text x="414.5" y="135.1">R21</text>
<text x="499.1" y="135.1">R22</text>
<text x="243.4" y="138.7">U4</text>
<text x="243.4" y="142.2">ESP32-C3FN4</text>
<text x="414.5" y="138.3">10k</text>
<text x="499.1" y="138.3">10k</text>
<text x="430.7" y="155.9">100n</text>
<text x="431.1" y="152.9">C17</text>
<text x="446.2" y="154.6">KEY1</text>
<text x="515.3" y="155.9">100n</text>
<text x="515.3" y="152.9">C18</text>
<text x="530.9" y="154.6">KEY2</text>
<text x="446.2" y="157.7">RESET_BTN</text>
<text x="530.9" y="157.7">SET_BTN</text>
<text x="32.7" y="184.6">R7</text>
<text x="161.5" y="185.9">1k</text>
<text x="161.5" y="182.8">R11</text>
<text x="32.7" y="187.7">470k</text>
<text x="83.9" y="196.5">10k</text>
<text x="83.9" y="193.4">R9</text>
<text x="120.9" y="196.5">10k</text>
<text x="120.9" y="193.4">R10</text>
<text x="32.7" y="202.3">R8</text>
<text x="165.7" y="198.7">LED1</text>
<text x="442.2" y="202.9">BOOT_CON</text>
<text x="442.2" y="199.8">J7</text>
<text x="471.9" y="203.6">10k</text>
<text x="471.9" y="200.4">R20</text>
<text x="32.7" y="205.3">910k</text>
<text x="481.8" y="219.8">C16</text>
<text x="499.1" y="219.9">KEY3</text>
<text x="481.8" y="222.9">100n</text>
<text x="499.1" y="223">BOOT_BTN</text>
<text x="125.2" y="239.1">Y1</text>
<text x="35.5" y="244.4">J1</text>
<text x="125.2" y="242.2">SMDQ-3225</text>
<text x="35.5" y="247.6">UART_CON</text>
<text x="109.6" y="267.4">C5</text>
<text x="144.9" y="267.4">C6</text>
<text x="109.6" y="270.6">15p</text>
<text x="144.9" y="270.6">15p</text>
<text x="532.6" y="285.1">J6</text>
<text x="393.3" y="290.5">C7</text>
<text x="393.6" y="293.5">10u</text>
<text x="409.5" y="293.5">1u</text>
<text x="409.5" y="290.4">C8</text>
<text x="425.4" y="293.5">100n</text>
<text x="425.4" y="290.4">C9</text>
<text x="448.3" y="293.5">1u</text>
<text x="448.3" y="290.4">C10</text>
<text x="464.2" y="293.5">100n</text>
<text x="464.2" y="290.4">C11</text>
<text x="532.6" y="288.2">PWR_SW</text>
<text x="21.4" y="314.7">J2</text>
<text x="33" y="317.9">BAT_CON</text>
<text x="69.2" y="317.9">BAT_CON</text>
<text x="69.5" y="314.7">J3</text>
<text x="173.5" y="322.8">P1403EV8</text>
<text x="179.8" y="319.2">Q1</text>
<text x="295.2" y="322.8">P1403EV8</text>
<text x="301.5" y="319.2">Q3</text>
<text x="534.4" y="327.4">J9</text>
<text x="534.4" y="330.5">UVOLT_CON</text>
<text x="166.8" y="339.8">R12</text>
<text x="288.5" y="339.8">R16</text>
<text x="398.9" y="339.8">C12</text>
<text x="416.6" y="339.8">C13</text>
<text x="439.5" y="341.5">C14</text>
<text x="455.4" y="341.5">C15</text>
<text x="166.8" y="342.9">100k</text>
<text x="184.4" y="346.9">R13</text>
<text x="288.5" y="342.9">100k</text>
<text x="306.1" y="346.9">R17</text>
<text x="398.9" y="342.9">1u</text>
<text x="416.6" y="342.9">100n</text>
<text x="439.5" y="344.7">1u</text>
<text x="455.4" y="344.7">10n</text>
<text x="184.4" y="350">10</text>
<text x="306.1" y="350">10</text>
<text x="196.6" y="359.1">R14</text>
<text x="318.3" y="359.1">R18</text>
<text x="165.5" y="363.3">A2SHB</text>
<text x="165.7" y="360.3">Q2</text>
<text x="196.6" y="362.3">10</text>
<text x="287.2" y="363.3">A2SHB</text>
<text x="287.4" y="360.3">Q4</text>
<text x="318.3" y="362.3">10</text>
<text x="25" y="369.1">J4</text>
<text x="71.2" y="369">J5</text>
<text x="24.9" y="372.2">BST_IN</text>
<text x="71" y="372.2">BST_OUT</text>
<text x="212.7" y="376.9">R15</text>
<text x="334.4" y="376.9">R19</text>
<text x="212.7" y="380">100k</text>
<text x="334.4" y="380">100k</text>
</g>
<g font-size="3.2" fill="#00f">
<text x="36.6" y="38.1">VCC</text>
<text x="36.6" y="41.6">D-</text>
<text x="516" y="41.6">1</text>
<text x="36.6" y="45.1">D+</text>
<text x="516" y="45.1">2</text>
<text x="36.6" y="48.6">ID</text>
<text x="36.6" y="52.2">GND</text>
<text x="27.1" y="105.8" transform="rotate(-90 27.1 105.8)">1</text>
<text x="31" y="105.8" transform="rotate(-90 31 105.8)">2</text>
<text x="36" y="110.7">VBUS</text>
<text x="137.7" y="112.5">1</text>
<text x="155.7" y="112.5">5</text>
<text x="36" y="117.8">CC1</text>
<text x="36" y="114.3">VBUS</text>
<text x="137.7" y="116">2</text>
<text x="137.7" y="119.6">3</text>
<text x="139.2" y="114.3">IN</text>
<text x="139.2" y="117.8">GND</text>
<text x="154.2" y="114.3">OUT</text>
<text x="155.7" y="119.6">4</text>
<text x="36" y="121.3">CC2</text>
<text x="139.2" y="121.3">EN</text>
<text x="154.2" y="121.3">N/C</text>
<text x="27.8" y="131.9" transform="rotate(-90 27.8 131.9)">3</text>
<text x="31.3" y="131.9" transform="rotate(-90 31.3 131.9)">4</text>
<text x="269.8" y="144.4" transform="rotate(-90 269.8 144.4)">32</text>
<text x="270.9" y="145.9" transform="rotate(-90 270.9 145.9)">VDDA</text>
<text x="273.3" y="144.4" transform="rotate(-90 273.3 144.4)">31</text>
<text x="274.4" y="145.9" transform="rotate(-90 274.4 145.9)">VDDA</text>
<text x="276.9" y="144.4" transform="rotate(-90 276.9 144.4)">30</text>
<text x="277.9" y="145.9" transform="rotate(-90 277.9 145.9)">XTAL_P</text>
<text x="280.4" y="144.4" transform="rotate(-90 280.4 144.4)">29</text>
<text x="281.4" y="145.9" transform="rotate(-90 281.4 145.9)">XTAL_N</text>
<text x="283.9" y="144.4" transform="rotate(-90 283.9 144.4)">28</text>
<text x="285" y="145.9" transform="rotate(-90 285 145.9)">U0TXD</text>
<text x="287.4" y="144.4" transform="rotate(-90 287.4 144.4)">27</text>
<text x="288.5" y="145.9" transform="rotate(-90 288.5 145.9)">U0RXD</text>
<text x="291" y="144.4" transform="rotate(-90 291 144.4)">26</text>
<text x="292" y="145.9" transform="rotate(-90 292 145.9)">GPIO19</text>
<text x="294.5" y="144.4" transform="rotate(-90 294.5 144.4)">25</text>
<text x="295.6" y="145.9" transform="rotate(-90 295.6 145.9)">GPIO18</text>
<text x="444.4" y="148.1" transform="rotate(-90 444.4 148.1)">2</text>
<text x="529.1" y="148.1" transform="rotate(-90 529.1 148.1)">2</text>
<text x="256" y="151.3">33</text>
<text x="256.8" y="152.7">EP</text>
<text x="444.4" y="158.4" transform="rotate(-90 444.4 158.4)">1</text>
<text x="529.1" y="158.4" transform="rotate(-90 529.1 158.4)">1</text>
<text x="255.9" y="165.4">1</text>
<text x="257.4" y="167.2">LNA_IN</text>
<text x="307.7" y="167.2">SPIQ</text>
<text x="309.1" y="165.4">24</text>
<text x="170.3" y="174">GPIO5</text>
<text x="255.9" y="168.9">2</text>
<text x="255.9" y="172.5">3</text>
<text x="257.4" y="170.7">VDD3P3</text>
<text x="307.7" y="170.7">SPID</text>
<text x="309.1" y="172.5">22</text>
<text x="309.1" y="168.9">23</text>
<text x="255.9" y="176">4</text>
<text x="255.9" y="179.5">5</text>
<text x="257.4" y="174.2">VDD3P3</text>
<text x="257.4" y="177.8">XTAL_32K_P</text>
<text x="307.7" y="177.8">SPICS0</text>
<text x="307.7" y="174.2">SPICLK</text>
<text x="309.1" y="179.5">20</text>
<text x="309.1" y="176">21</text>
<text x="255.9" y="183.1">6</text>
<text x="257.4" y="181.3">XTAL_32K_N</text>
<text x="257.4" y="184.8">GPIO2</text>
<text x="307.7" y="184.8">SPIHD</text>
<text x="307.7" y="181.3">SPIWP</text>
<text x="309.1" y="183.1">19</text>
<text x="255.9" y="186.6">7</text>
<text x="255.9" y="190.1">8</text>
<text x="257.4" y="188.3">CHIP_EN</text>
<text x="257.4" y="191.9">GPIO3</text>
<text x="307.7" y="191.9">VDD3P3_CPU</text>
<text x="307.7" y="188.3">VDD_SPI</text>
<text x="309.1" y="190.1">17</text>
<text x="309.1" y="186.6">18</text>
<text x="450.1" y="209.2">3</text>
<text x="269.8" y="211.5" transform="rotate(-90 269.8 211.5)">9</text>
<text x="271.2" y="210.6" transform="rotate(-90 271.2 210.6)">MTMS</text>
<text x="273.3" y="211.5" transform="rotate(-90 273.3 211.5)">10</text>
<text x="274.7" y="210.6" transform="rotate(-90 274.7 210.6)">MTDI</text>
<text x="276.9" y="211.5" transform="rotate(-90 276.9 211.5)">11</text>
<text x="278.3" y="210.6" transform="rotate(-90 278.3 210.6)">VDD3P3_RTC</text>
<text x="280.4" y="211.5" transform="rotate(-90 280.4 211.5)">12</text>
<text x="281.8" y="210.6" transform="rotate(-90 281.8 210.6)">MTCK</text>
<text x="283.9" y="211.5" transform="rotate(-90 283.9 211.5)">13</text>
<text x="285.3" y="210.6" transform="rotate(-90 285.3 210.6)">MTDO</text>
<text x="287.4" y="211.5" transform="rotate(-90 287.4 211.5)">14</text>
<text x="288.9" y="210.6" transform="rotate(-90 288.9 210.6)">GPIO8</text>
<text x="291" y="211.5" transform="rotate(-90 291 211.5)">15</text>
<text x="292.4" y="210.6" transform="rotate(-90 292.4 210.6)">GPIO9</text>
<text x="294.5" y="211.5" transform="rotate(-90 294.5 211.5)">16</text>
<text x="295.9" y="210.6" transform="rotate(-90 295.9 210.6)">GPIO10</text>
<text x="450.1" y="212.7">2</text>
<text x="497.3" y="213.4" transform="rotate(-90 497.3 213.4)">2</text>
<text x="450.1" y="216.2">1</text>
<text x="497.3" y="223.6" transform="rotate(-90 497.3 223.6)">1</text>
<text x="118.8" y="246.6">4</text>
<text x="135.7" y="246.6">3</text>
<text x="37.3" y="256.8">1</text>
<text x="37.3" y="253.3">2</text>
<text x="118.8" y="253.6">1</text>
<text x="135.7" y="253.6">2</text>
<text x="32" y="323.8">2</text>
<text x="83.2" y="323.8">2</text>
<text x="32" y="327.3">1</text>
<text x="83.2" y="327.3">1</text>
<text x="36.6" y="382">1</text>
<text x="36.6" y="378.5">2</text>
<text x="86" y="382">1</text>
<text x="86" y="378.5">2</text>
</g>
<g font-size="3.2">
<text x="36" y="124.8">GND</text>
<text x="36" y="128.4">GND</text>
<text x="533.7" y="293.8">1</text>
<text x="533.7" y="297.4">2</text>
<text x="536.5" y="336.2">1</text>
<text x="536.5" y="339.7">2</text>
<text x="536.5" y="343.2">3</text>
</g>
<g font-size="2.5" fill="#00f">
<text x="267.2" y="35.9">PRG</text>
<text x="281.9" y="35.6">Vcc</text>
<text x="143.8" y="39.5">PRG</text>
<text x="158.4" y="39.1">Vcc</text>
<text x="267.2" y="41.2">CHG</text>
<text x="143.8" y="44.8">CHG</text>
<text x="267.2" y="46.5">GND</text>
<text x="281.9" y="46.5">BAT</text>
<text x="143.8" y="50.1">GND</text>
<text x="158.4" y="50.1">BAT</text>
</g>
<g font-size="1.4" fill="#00f">
<text x="177" y="329.8" transform="rotate(-90 177 329.8)">S</text>
<text x="185.5" y="329.8" transform="rotate(-90 185.5 329.8)">D</text>
<text x="298.7" y="329.8" transform="rotate(-90 298.7 329.8)">S</text>
<text x="307.2" y="329.8" transform="rotate(-90 307.2 329.8)">D</text>
<text x="180.2" y="335.1" transform="rotate(-90 180.2 335.1)">G</text>
<text x="301.9" y="335.1" transform="rotate(-90 301.9 335.1)">G</text>
</g>
</svg>
